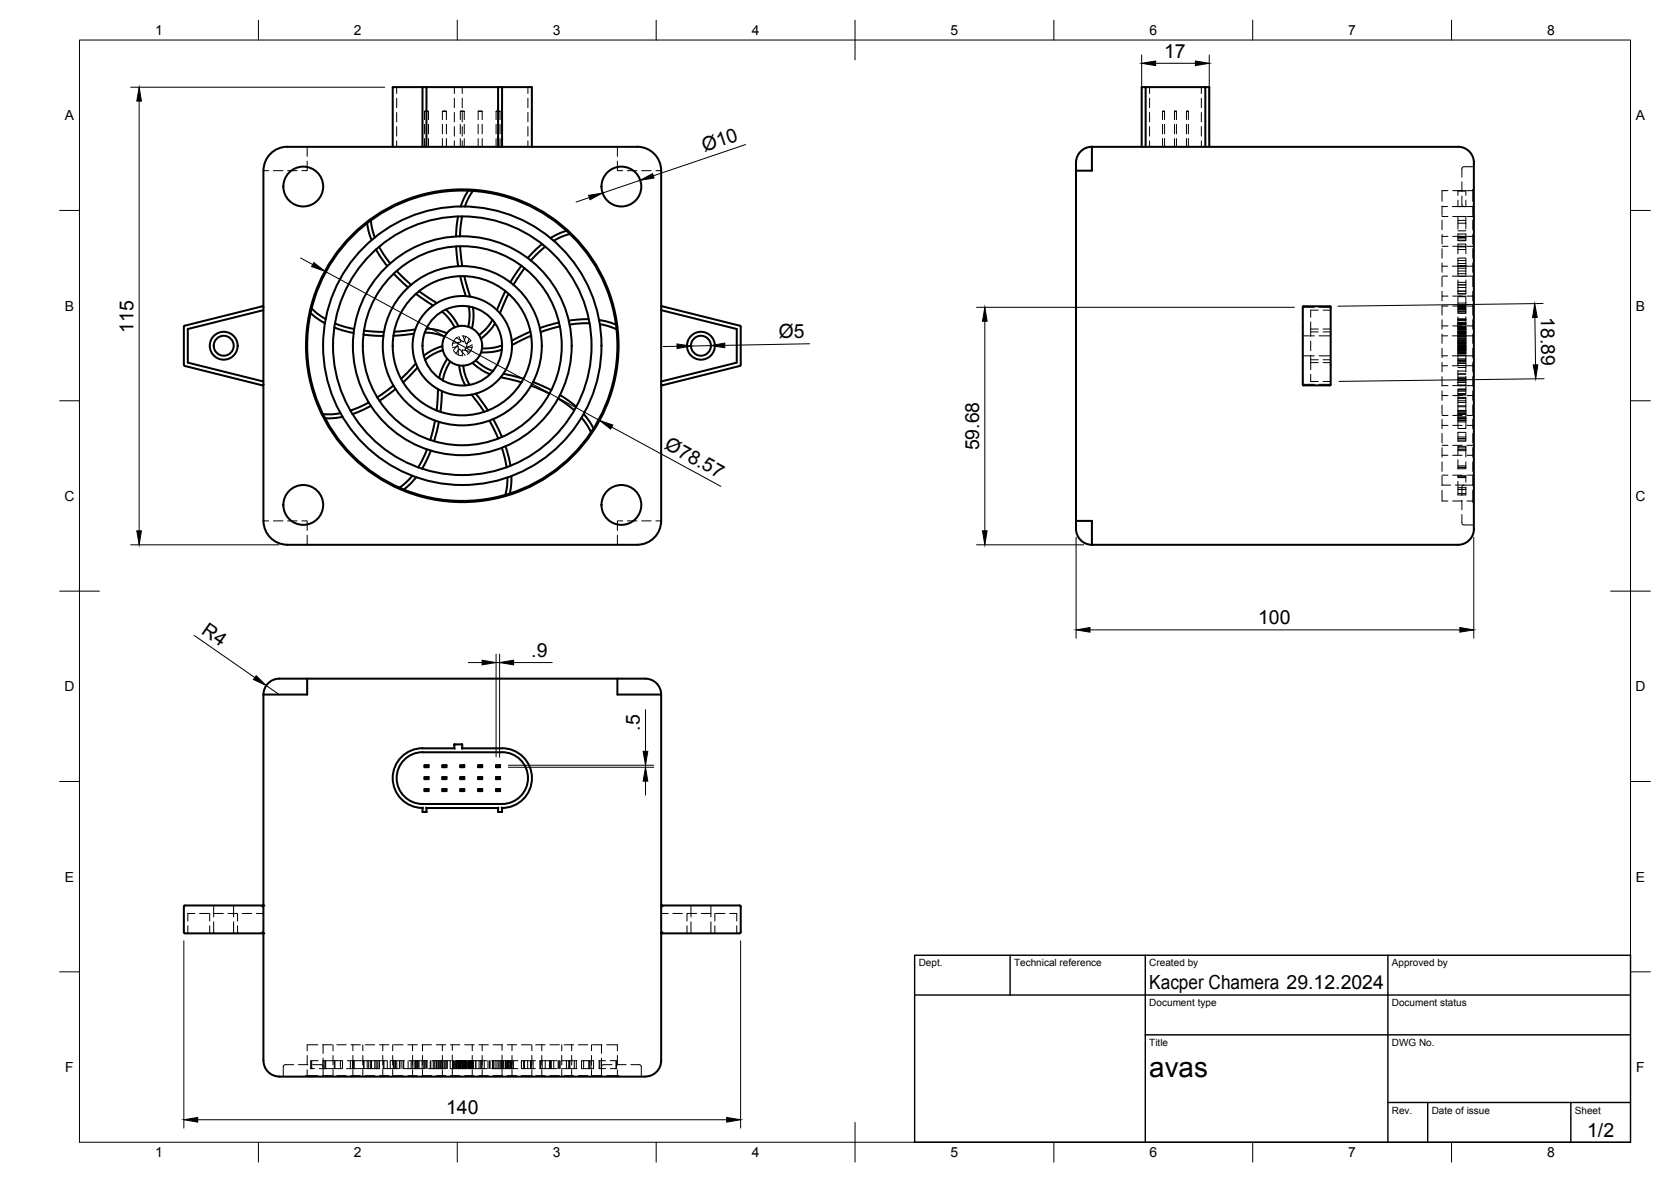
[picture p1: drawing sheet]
<svg xmlns="http://www.w3.org/2000/svg" width="420mm" height="297mm" viewBox="0 0 420 297" stroke-linecap="round" stroke-linejoin="round" font-family="sans-serif">
<!-- layer: Hidden -->
<g fill="none" stroke="#000" stroke-width=".25">
<path d="M77.2 36.9v2.4M99.6 21.9l.1 1.6M99.7 24.7v2.4M99.7 28.3v2.3M99.7 31.8v2.4M99.7 35.4v1.5M106.7 28h1zM106.7 28v2.1M106.7 31.2v2.4M106.7 34.8v2.1M107.7 28v2.1M107.7 31.2v2.4"/>
<path d="M107.7 34.8v2.1M111.2 28h1zM111.2 28v2.1M111.2 31.2v2.4M111.2 34.8v2.1M112.2 28v2.1M112.2 31.2v2.4M112.2 34.8v2.1M114.2 24.7v2.4M114.2 28.3v2.3M114.2 31.8v2.4M114.2 35.4v1.5"/>
<path d="M114.3 21.9l-.1 1.6M115.7 28h1zM115.7 28v2.1M115.7 31.2v2.4M115.7 34.8v2.1M116.1 21.9l.1 1.6M116.2 24.7v2.4M116.2 28.3v2.3M116.2 31.8v2.4M116.2 35.4v1.5M116.7 28v2.1M116.7 31.2v2.4"/>
<path d="M116.7 34.8v2.1M120.2 28h1zM120.2 28v2.1M120.2 31.2v2.4M120.2 34.8v2.1M121.2 28v2.1M121.2 31.2v2.4M121.2 34.8v2.1M124.7 28h1zM124.7 28v2.1M124.7 31.2v2.4M124.7 34.8v2.1"/>
<path d="M125.7 28v2.1M125.7 31.2v2.4M125.7 34.8v2.1M132.7 24.7v2.4M132.7 28.3v2.3M132.7 31.8v2.4M132.7 35.4v1.5M132.8 21.9l-.1 1.6M155.2 36.9v2.4M289 21.9l.1 1.6M289.1 24.7v2.4M289.1 28.3v2.3"/>
<path d="M289.1 31.8v2.4M289.1 35.4v1.5M292.3 28h.5zM292.3 28v2.1M292.3 31.2v2.4M292.3 34.8v2.1M292.8 28v2.1M292.8 31.2v2.4M292.8 34.8v2.1M295.3 28h.5zM295.3 28v2.1M295.3 31.2v2.4"/>
<path d="M295.3 34.8v2.1M295.8 28v2.1M295.8 31.2v2.4M295.8 34.8v2.1M298.3 28h.5zM298.3 28v2.1M298.3 31.2v2.4M298.3 34.8v2.1M298.8 28v2.1M298.8 31.2v2.4M298.8 34.8v2.1M302.1 24.7v2.4"/>
<path d="M302.1 28.3v2.3M302.1 31.8v2.4M302.1 35.4v1.5M302.2 21.9l-.1 1.6M303 21.9l.1 .1M66.2 42.9h1.4M68.7 42.9h2.4M72.3 42.9h2.4M77.2 40.5v2.4h-1.3M155.2 40.5v2.4h1.4M157.8 42.9h2.3M161.3 42.9h2.4"/>
<path d="M164.9 42.9h1.3M362.6 58.9v2.4M362.6 55.4v2.3M362.6 51.8v2.4M362.6 59.4h1.5M362.6 54.4h1.5M362.6 51.9h1.4M364.1 47.9h-1.5v2.7M365.3 47.9h3.3v1.2M365.3 59.4h3.3M365.3 54.4h2.3M366.6 55.4h2v.7h-2z"/>
<path d="M366.6 55.4v-1h2v1M366.6 51.9h2zM366.6 58.7v1.7M366.6 56.1v1.4M366.6 50.3v1.6h-1.4M366.6 47.9v1.2M366.6 48h2M366.6 58.8h2M366.6 58h2M366.6 59.4h2M366.6 54.4h2M366.6 59.7h2"/>
<path d="M366.6 59.8h2M367.6 49.3v2.2l.2 .3 2.8 .1M367.6 45.7v2.4M368.6 58.7v1.7M368.6 56.1v1.4M368.6 50.3v1.6M368.9 59.4h1.5l.2 .3M368.9 47.9h1.4M370.3 51.8v2.4M370.3 55.4v2.3M370.3 58.9v2.4M370.3 51.9l.3 .2"/>
<path d="M370.6 41.9l-2.8 .1-.2 .3v2.2M370.6 47.6h-.3v3M370.6 54.2l-.2 .2h-1.5M327.6 77.2h2.9M331.5 77.9h-1.9v1.8M331.7 77.2h2.9M332.7 77.9h1.9M362.6 76.8v2.4M362.6 73.2v2.4M362.6 69.6v2.4M362.6 66.1v2.3M362.6 62.5v2.4"/>
<path d="M362.6 74.4h1.5M362.6 69.4h1.4M362.6 66.9h1.4M362.6 76.9h1.5M362.6 61.9h1.5M365.2 66.9h5.1l.3 .2M365.3 74.4h3.3M365.3 76.9h2.3M365.3 61.9h2.3M366.6 77.5h2v1.2h-2zM366.6 77v.5M366.6 77h2v.5"/>
<path d="M366.6 72.2v1M366.6 74.7v2.1M366.6 73.2h2v.6h-2zM366.6 61.3h2v.6h-2zM366.6 61.9l2 .1M366.6 66.9v1.2M366.6 70.3v1.9M366.6 68.1h2v.7M366.6 68.8h2v.3M366.6 64.9v2M366.6 62.7v1.1M366.6 62h2v.7"/>
<path d="M366.6 62.7h2v1.1M366.6 60.4v.1h2v-.1M366.6 79.6v1.6M366.6 61.9v.8M366.6 68.1v1M366.6 76.8v.2M366.6 77.3h2M366.6 77.8h2M366.6 78.3h2M366.6 76.8h2M366.6 76.2h2M366.6 77.9h2"/>
<path d="M366.6 78.7h2M366.6 74.6h2M366.6 72.2h2M366.6 71.6h2M366.6 71h2M366.6 66.9h2M366.6 67.4h2M366.6 66.8h2M366.6 66.2h2M366.6 64.9h2M366.6 65.5h2M366.6 62h2"/>
<path d="M366.6 60.4h2M368.6 72.2v1h-2M368.6 74.7v2.1M368.6 66.9v1.2M368.6 70.3v1.9M368.6 64.9v2M368.6 79.6v1.6M368.6 76.8v.2M368.9 74.4h1.5l.2 .3M370.3 62.5v2.4M370.3 66.1v2.3M370.3 69.6v2.4"/>
<path d="M370.3 73.2v2.4M370.3 76.8v2.4M370.6 76.7l-.2 .2h-1.5M370.6 69.2l-.2 .2h-5.2M370.6 61.6l-.2 .3h-1.5M113.8 86.3l1.1-.2 .5 .3a1.51 1.51 0 0 1-1.6 .9M114 88l.3-.4a.77 .77 0 0 1 .9-.5 1.56 1.56 0 0 1-.6 1.7M114.1 88.1l1 1 1.1 .3a1.49 1.49 0 0 0-.6-1.7 1.62 1.62 0 0 0-.4 1.5M114.8 84.9l.9 .5 .2 .5a1.49 1.49 0 0 1-1.8-.3M115 84.7l-.9 .9-.4 1.3M116.2 84.4l1.4 .4 .8 .8a1.5 1.5 0 0 0-1.2 1.5l.6 .1 .9-.6M116.4 84.4l.2 .5a.8 .8 0 0 1 0 1.1 1.51 1.51 0 0 1-1.2-1.5"/>
<path d="M117.1 84.5a1.53 1.53 0 0 0 0 1.9l.5-.3 .4-1M117.9 88.8a1.6 1.6 0 0 0-1.7-.9 1.65 1.65 0 0 0 .7 1.4M118.7 87.3a1.48 1.48 0 0 0-1.8 .4 1.63 1.63 0 0 0 1.4 .6M118.7 86.9l-.2 1.1-1 1.1M327.6 84.4h2.9M327.6 89.4h2.9M327.6 96.6h2.9M329.6 83.4h1.9M329.6 82.7h1.9M329.6 80.9v3.6M329.6 85.7v2.4M329.6 89.3v3.6"/>
<path d="M329.6 94.1v1.8h1.9M329.6 91.1h1.9M329.6 90.4h1.9M331.7 84.4h2.9M331.7 89.4h2.9M331.7 96.6h2.9M332.7 83.4h1.9M332.7 82.7h1.9M332.7 91.1h1.9M332.7 95.9h1.9M332.7 90.4h1.9M362.6 98.2v2.4"/>
<path d="M362.6 94.6v2.4M362.6 91.1v2.4M362.6 87.5v2.4M362.6 83.9v2.4M362.6 80.4v2.3M362.6 84.4h1.4M362.6 89.4h1.4M362.6 91.9h1.4M362.6 96.9h1.5M362.6 81.9h1.5M362.6 99.4h1.5M365.2 84.4h5.1"/>
<path d="M365.2 89.4h5.1M365.3 96.9h3.3v1.9M365.3 81.9h2.3M365.3 99.4h2.3M366.6 86.1v-1.2h2v1.2M366.6 86.1v.2h2v-.2M366.6 86.3v.7h2M366.6 96.1h2v.8h-2zM366.6 90.4v.9M366.6 83.7v.9M366.6 93.1v3M366.6 91.3v.6"/>
<path d="M366.6 96.9h2M366.6 97.9v2.8M366.6 99.9h2v.8h-2M366.6 83.7v-2.4h2v2.4M366.6 85.4h2M366.6 81.2v.1M366.6 84.6v.3M366.6 84.5h2M366.6 85.6h2M366.6 86.1h2M366.6 87.1h2M366.6 88h2"/>
<path d="M366.6 88.8h2M366.6 88.1h2M366.6 89.2h2M366.6 88.5h2M366.6 89.3h2M366.6 88.3h2M366.6 87.2h2M366.6 86.6h2M366.6 85.1h2M366.6 86h2M366.6 85.9h2M366.6 86.4h2"/>
<path d="M366.6 87.7h2M366.6 87.9h2M366.6 82.8h2M366.6 81.6h2M366.6 82.3h2M366.6 82h2M366.6 84.6h2M366.6 83.7h2M366.6 90.9h2M366.6 90.2h2M366.6 91.8h2M366.6 90.6h2"/>
<path d="M366.6 91.2h2M366.6 87.6h2M366.6 84.2h2M366.6 82.1h2M366.6 82.5h2M366.6 81.2h2M366.6 80.4h2M366.6 86.8h2M366.6 94.1h2M366.6 93.2h2M366.6 96.7h2M366.6 95h2"/>
<path d="M366.6 95.6h2M366.6 82.6h2M366.6 83.6h2M366.6 83.8h2M366.6 92.4h2M366.6 91.3h2M366.6 98.3h2M366.6 97.8h2M366.6 98.9h2M366.6 99.2h2M366.6 93.9h2M366.6 94.8h2"/>
<path d="M366.6 86.7h2M366.6 84.4h2M366.6 83.4h2M366.6 95.2h2M366.6 96h2M366.6 81.1h2M366.6 98.1h2M366.6 83.1h2M366.6 84.1h2M366.6 82.7h2M366.6 99.3h2M366.6 80.6h2"/>
<path d="M366.6 80.2h2M366.6 81.5h2M368.6 86.3v.7M368.6 90.4v.9M368.6 87.3h-2v3.1M368.6 87v2M368.6 89.4v1h-2M368.6 83.7v.9M368.6 91.3v2.1M368.6 94.6v1.5h-2M368.6 81.2v.1M368.6 84.6v.3"/>
<path d="M368.9 81.9h1.5l.2 .3M368.9 96.9h1.5l.2 .3M370.3 80.4v2.3M370.3 83.9v2.4M370.3 87.5v2.4M370.3 91.1v2.4M370.3 94.6v2.4M370.3 98.2v2.4M370.6 91.7l-.3 .2h-5.1M370.6 99.2l-.2 .2h-1.5M362.6 119.6v2.4M362.6 116.1v2.4"/>
<path d="M362.6 112.5v2.4M362.6 108.9v2.4M362.6 105.4v2.3M362.6 101.8v2.4M362.6 104.4h1.5M362.6 106.9h1.5M362.6 111.9h1.5M362.6 114.4h1.5M362.6 119.4h1.5M365.3 104.4h2.3M365.3 106.9h2.3M365.3 111.9h2.3"/>
<path d="M365.3 114.4h2.3M365.3 119.4h2.3M366.6 104.1h2v1h-2zM366.6 105.7v1.8M366.6 112.2h2v.4h-2zM366.6 115.5v2.3h2v-1.7M366.6 112.9v1.4M366.6 101.3v2.6M366.6 103.9v.2h2v-.2M366.6 105.1h.1M366.6 119.8v-.2h2v1.6M366.6 103.2h2v.7"/>
<path d="M366.6 100.7v.4h2M366.6 105.1v.2M366.6 112.6v.3M366.6 107.7h2M366.6 103.5h2M366.6 103.1h2M366.6 106h2M366.6 105.7h2M366.6 110.2h2M366.6 109.8h2M366.6 110.6h2M366.6 102h2"/>
<path d="M366.6 113.2h2M366.6 112.9h2M366.6 100.2h2M366.6 102.2h2M366.6 117.4h2M366.6 117.1h2M366.6 117.5h2M366.6 104.8h2M366.6 103.9h2M366.6 119.9h2M366.6 119.7h2M366.6 105h2"/>
<path d="M366.6 105.1h2M366.6 104.1h2M368.6 105.3h-2v.4M368.6 108.7h-2v2.2h2v-2.1M368.6 105.7v1.9M368.6 112.9v2M368.6 101.1v2M368.6 105.1h.1M368.6 100.7v.4M368.6 105.1v.6M368.6 112.6v.3M368.9 104.4h1.5l.2 .3"/>
<path d="M368.9 111.9h1.5l.2 .2M368.9 119.4h1.5l.2 .3M370.3 101.8v2.4M370.3 105.4v2.3M370.3 108.9v2.4M370.3 112.5v2.4M370.3 116.1v2.4M370.3 119.6v2.4M370.6 106.7l-.2 .2h-1.5M370.6 114.2l-.2 .2h-1.5M66.2 130.9h1.4M68.7 130.9h2.4"/>
<path d="M72.3 130.9h2.4M75.9 130.9h1.3v2.4M77.2 134.5v2.4M155.2 134.5v2.4M156.6 130.9h-1.4v2.4M157.8 130.9h2.3M161.3 130.9h2.4M164.9 130.9h1.3M362.6 123.2v2.7h1.5M362.6 121.9h2.1M365.3 125.9h2.3M365.9 121.9h4.7"/>
<path d="M366.6 122.6h2v.4h-2zM366.6 121v1.6M366.6 123v1.4h2v-1.4M366.6 124h2M366.6 120h2M367.6 129.3v2.2l.2 .4h2.8M367.6 125.7v2.4M368.1 121.9l-.5 .4v2.2M368.6 122.4v.2M368.9 125.9h1.4M370.3 123.2v3h.3M370.6 121.7l-.3 .2"/>
<path d="M47.2 232.6v2M49 229.6h-1.8v1.9M50.2 229.6h2.4M52.7 229.6v1.9M52.7 232.6v2M53.7 227.5v2.9M53.7 231.7v2.9M53.8 229.6h2.3M57.3 229.6h2.4v1.9M58.7 227.5v2.9M58.7 231.7v2.9M59.7 232.6v2"/>
<path d="M60.9 229.6h2.4M64.5 229.6h1.7M166.2 229.6h1.8M169.2 229.6h2.4M172.7 232.6v2M173.7 227.5v2.9M173.7 231.7v2.9M175.2 229.6h-2.4l-.1 1.9M176.3 229.6h2.4M178.8 227.5v2.9M178.8 231.7v2.9M179.7 229.6v1.9"/>
<path d="M179.7 232.6v2M179.9 229.6h2.4M183.5 229.6h1.8v1.9M185.3 232.6v2M73.9 267.6h-2.2l-.4 .2-.1 2.8M75 267.6h2.4M77.2 265.2v2.4M77.2 268.8v1.5M78.1 266.6h.3v1.9h-.3zM78.4 268.5h.7M78.4 266.6h1.6M78.6 267.6h2.1h.3l.2 .5"/>
<path d="M79.9 262.6h-2.7v1.5M79.9 270.3h-3v.3M80.3 268.5h1.6M81.1 262.6h2.4M81.1 270.3h2.4M81.2 266.6h.7M81.2 270.3l.3 .3M81.2 262.6v2.1M81.2 265.9v4.7M81.7 266.6v1.9M81.9 268.5h2.2M81.9 266.6h2.2"/>
<path d="M81.9 266.6v1.9M83.7 268.8v1.5l-.2 .3M83.7 262.6v1.5M83.7 265.2v2.4M84.1 266.6h2v1.9M84.1 266.6v1.9h1.8M84.2 266.6v1.9M84.7 262.6h2.4M84.7 270.3h2.4M85.6 266.6v1.9M87.1 268.5h1.9M87.3 266.6h1.7"/>
<path d="M88.1 266.6v1.9M88.2 262.6h2.4M88.2 270.3h2.4M88.6 266.6v1.9M88.7 268.8v1.5l.3 .3M88.7 262.6v1.5M88.7 265.2v2.4M88.9 266.6v1.9M89 266.6h2.4M89 268.5h2.4M89 266.6v1.9M91.2 268.8v1.6l-.2 .2"/>
<path d="M91.2 262.6v1.5M91.2 265.2v2.4M91.4 266.6h.9M91.4 266.6v1.9h.9M91.5 266.6v1.9M91.8 262.6h2.4M91.8 270.3h2.4M92.3 266.6h1v1.9h-1zM92.7 266.6v1.9M93.2 266.6v1.9M93.3 268.5h.9M93.3 266.6h.9"/>
<path d="M93.4 266.6v1.9M94.2 268.5h.4M94.2 266.6h.4M94.2 266.6v1.9M94.6 266.6h2.6M94.6 266.6v1.9h.7v-1.9M94.8 266.6v1.9M95.4 262.6h2.4M95.4 270.3h2.4M95.4 266.6v1.9M96.2 268.5h1.9M96.2 268.8v1.6l.3 .2"/>
<path d="M96.2 262.6v1.5M96.2 265.2v2.4M96.4 266.6v1.9M96.5 266.6v1.9M97.4 266.6v1.9M98.7 268.8v1.5l-.2 .3M98.7 262.6v1.5M98.7 265.2v2.4M98.9 266.6l.1 1.9M98.9 266.6v1.9h-.8M98.9 266.6h-.8v1.9M98.9 266.6h.1"/>
<path d="M99 262.6h2.3M99 270.3h2.3M99 266.6h2.7M99 266.6v1.9h1.3M99.1 266.6v1.9M99.4 266.6v1.9M99.8 266.6v1.9M100.4 266.6v1.9M100.8 266.6v1.9M101.3 266.6v1.9M101.5 268.5h1.9M101.5 266.6v1.9"/>
<path d="M102.6 262.6h2.3M102.6 270.3h2.3M102.6 266.6v1.9M102.9 266.6h.5M103.4 266.6h1M103.4 268.5h1M103.4 266.6v1.9M103.7 266.6v1.9M103.7 268.8v1.5l.3 .3M103.7 262.6v1.5M103.7 265.2v2.4M104.1 266.6v1.9"/>
<path d="M104.4 268.5h.1M104.4 266.6v1.9M104.4 266.6h.1M104.6 266.6v1.9M104.6 266.6h2.9M104.6 266.6v1.9h2v-1.9M105 266.6v1.9M105.2 266.6v1.9M105.4 266.6v1.9M106.1 262.6h2.4M106.1 270.3h2.4M106.1 266.6v1.9"/>
<path d="M106.2 268.8v1.5l-.2 .3M106.2 262.6v1.5M106.2 265.2v2.4M106.8 266.6v1.9M106.9 266.6v1.9M107.2 266.6v1.9M107.4 266.6v1.9M107.7 268.5h2.1M108.2 266.6v1.9M108.3 266.6v1.9M108.6 266.6h1.2M108.9 266.6v1.9"/>
<path d="M109.2 266.6v1.9M109.4 266.6v1.9M109.7 262.6h2.4M109.7 270.3h2.4M109.8 266.6v1.9M109.8 266.6h1.3M110.2 266.6v1.9M110.3 266.6v1.9M110.4 266.6v1.9M110.7 266.6v1.9M111.1 266.6v1.9h-1.3M111.1 266.6h2.4"/>
<path d="M111.1 266.6v1.9h1v-1.9M111.2 268.8v1.5l.3 .3M111.2 262.6v1.5M111.2 265.2v3.3M111.3 266.6v1.9M111.4 266.6v1.9M111.8 266.6v1.9M112.4 266.6v1.9M112.5 266.6v1.9M113.2 266.6v1.9h1.5M113.3 262.6h2.3M113.3 270.3h2.3"/>
<path d="M113.7 262.6v1.4M113.7 265.2v1.4M113.7 268.5v1.8M113.8 266.6v1.9M114 266.6v1.9M114.1 266.6v1.9M114.3 266.6v1.9M114.7 268.5h1.1M114.7 266.6v1.9M114.8 266.6v1.9M114.9 266.6v1.9M115.2 266.6v1.9"/>
<path d="M115.3 266.6v1.9M115.4 266.6v1.9M115.6 266.6v1.9M115.7 266.6v1.9M115.8 266.6h-1.1l-.1 1.9M115.8 268.5h1.6M115.8 266.6h1.6M115.8 266.6v1.9M115.9 266.6v1.9M116.2 266.6v1.9M116.4 266.6v1.9M116.5 266.6v1.9"/>
<path d="M116.6 266.6v1.9M116.7 266.6v1.9M116.8 266.6v1.9M116.8 262.6h2.4M116.8 270.3h2.4M116.9 266.6v1.9M117 266.6v1.9M117.1 266.6v1.9M117.2 266.6v1.9M117.6 266.6v1.9M117.7 266.6h1.2v1.9h-1.2zM117.7 266.6v1.9"/>
<path d="M117.8 266.6v1.9M117.9 266.6v1.9M118 266.6v1.9M118.1 266.6v1.9M118.2 266.6v1.9M118.3 266.6v1.9M118.4 266.6v1.9M118.6 266.6v1.9M118.7 266.6v1.9M118.7 262.6v1.5M118.7 265.2v3.3M118.7 268.8v1.5"/>
<path d="M118.8 266.6v1.9M118.9 266.6h.2M118.9 268.5h.1M118.9 266.6v1.9h.2M119.1 266.6h.5v1.9M119.1 268.5h.5M119.1 266.6v1.9M119.6 266.6h.9M119.6 268.5h.9M119.7 266.6v1.9M120.4 262.6h2.4M120.4 270.3h2.4"/>
<path d="M120.5 266.6h1.9M120.5 268.5h1.9M120.5 266.6v1.9M120.9 266.6v1.9M121 266.6v1.9M121.2 266.6v1.9M121.2 268.8v1.5l-.2 .3M121.2 262.6v1.5M121.2 265.2v2.4M121.8 266.6v1.9M122.7 266.6v1.9M123.1 266.6v1.9"/>
<path d="M123.2 266.6v1.9M123.6 266.6h.2M123.8 266.6h.7M123.8 266.6v1.9h-.2M124 262.6h2.4M124 270.3h2.4M124 266.6v1.9M124.5 266.6v1.9h-.7M124.5 266.6h.4M124.5 268.5h.4M124.9 266.6h2.1M124.9 268.5h2.1"/>
<path d="M124.9 266.6v1.9M125.3 266.6v1.9M125.7 266.6v1.9M125.9 266.6v1.9M126.2 266.6v1.9M126.2 265.2v5.1l.3 .3M126.2 262.6v1.4M126.6 266.6v1.9M127 266.6v1.9M127.1 266.6h.8v1.9h-.8zM127.4 266.6v1.9M127.6 262.6h2.3"/>
<path d="M127.6 270.3h2.3M127.6 266.6v1.9M127.9 266.6h.4M127.9 268.5h.4M128.2 266.6v1.9M128.3 266.6h1.9M128.3 268.5h1.9M128.3 266.6v1.9M128.6 266.6v1.9M128.7 266.6v1.9M128.7 268.8v1.5l-.2 .3M128.7 262.6v1.5"/>
<path d="M128.7 265.2v3.3M129.1 266.6v1.9M131.1 266.6h.8v1.9h-.8zM131.1 262.6h2.4M131.1 270.3h2.4M131.7 266.6v1.9M131.9 266.6h.8M131.9 268.5h.8M132.7 266.6h1.9M132.7 268.5h1.9M132.7 266.6v1.9M133.4 266.6v1.9"/>
<path d="M133.5 266.6v1.9M133.6 266.6v1.9M133.7 268.8v1.5l.3 .3M133.7 262.6v1.5M133.7 265.2v2.4M134 266.6v1.9M134.7 262.6h2.4M134.7 270.3h2.4M135.7 266.6v1.9M135.8 266.6h.5M135.9 266.6v1.9M136.2 268.8v1.6l-.2 .2"/>
<path d="M136.2 262.6v1.5M136.2 265.2v2.4M136.3 266.6v1.9h-.5M136.3 266.6h.8M137.1 266.6h1.3M137.1 268.5h1.3M137.1 266.6v1.9h-.8M138.2 266.6v1.9M138.3 262.6h2.4M138.3 270.3h2.4M138.4 268.5h1.6M138.4 266.6h1.6"/>
<path d="M138.4 266.6v1.9M138.6 266.6v1.9M139.2 266.6v1.9M140.3 266.6v1.9M140.5 266.6v1.9M140.8 266.6v1.9M141.2 268.5h1.2M141.2 266.6h1.2M141.2 268.8v1.6l.3 .2M141.2 262.6v1.5M141.2 265.2v2.4M141.8 262.6h2.4"/>
<path d="M141.8 270.3h2.4M142.4 266.6h.9v1.9h-.9zM143 266.6v1.9M143.2 266.6v1.9M143.3 266.6h1.8M143.3 268.5h1.8M143.7 268.8v1.5l-.2 .3M143.7 262.6v1.5M143.7 265.2v2.4M144.4 266.6v1.9M144.9 266.6v1.9M145.4 262.6h2.4"/>
<path d="M145.4 270.3h2.4M146.2 266.6v1.9M146.3 266.6h1.7M146.7 266.6v1.9M148 266.6v1.9h-1.7M148 266.6h.3M148.3 266.6v1.9h-.3M148.3 266.6h.9v1.9h-.9M148.6 266.6v1.9M148.7 268.8v1.5l.3 .3M148.7 262.6v1.5M148.7 265.2v2.4"/>
<path d="M149 262.6h2.4M149 270.3h2.4M150.8 266.6v1.9M151.2 270.3l-.2 .3M151.2 262.6v2.1M151.2 265.9v4.7M152.3 266.6h-1.7v1.9h1.7M152.5 262.6h2.7v1.5M152.5 270.3h3v.3M153.4 268.5h1.5M153.4 266.6h1.5M153.9 267.6h-2.2h-.2l-.3 .5"/>
<path d="M154.9 266.6h.1v1.9h-.1zM155 267.6h2.4M155.2 265.2v2.4M155.2 268.8v1.5M158.6 267.6h2.1l.5 .2v2.8"/>
</g>
<!-- layer: Visible -->
<g fill="none" stroke="#000" stroke-width=".51">
<path d="M68 38.6a5.9 5.9 0 0 1 4.2-1.7h88a6 6 0 0 1 6 6v88a6 6 0 0 1-6 6h-87.9a6 6 0 0 1-6.1-6l.1-88a6 6 0 0 1 1.7-4.3zM106.3 21.9h-7.5l-.1 15M106.3 21.9h19.8M106.4 21.9l-.2 15M107.2 21.9v15M125.3 21.9l-.1 15M126.1 21.9l7.7 .1M126.1 21.9l.1 15M133.7 22v14.9M274.6 36.9v6h-4v88M274.6 36.9h92a4 4 0 0 1 4 4M274.6 36.9a4 4 0 0 0-4 4"/>
<path d="M287.2 21.9h15.8M287.2 21.9l-.1 15M288.1 22v14.9M288.2 21.9l-.1 .1M303 21.9l1.1 .1v14.9M303 21.9l.1 15M92.3 56.1l.4 2.1 .7 2.2M93.3 55.4l.2 1.8 .7 2.5M115.2 54.4l-.5 5M116.2 54.4l-.5 5M117.7 47.9l-.9 1.7-1 2.3M118.9 48l-1.1 1.8-.9 2.1"/>
<path d="M142.4 58l-1.7 .6-2.3 1.2M143.3 58.8l-2.6 .9-1.5 .8M270.6 40.9v2M370.6 40.9v92M66.2 77.9l-19 4.8v8.4l19 4.8M66.2 77.2l-.3-.2-19.5 4.9M78.1 78.7l2.1 1.7 1.5 .8M78.4 77.5l1.4 1.3 2.1 1.4M94.6 62.7l2.8 4.2M95.3 62l2.8 4.2M99 68.8l3.6 3.4M99.8 68.1l3.6 3.5"/>
<path d="M104.6 73.8l4.3 3M105.4 73.2l4.4 3M111.1 78.3a12.3 12.3 0 0 1 3.2 4M112.1 77.8a13.7 13.7 0 0 1 3.2 4.2M114.7 61.9l.5 5M115.7 61.9l.5 5M115.7 69.4l1.4 5M116.7 69.4l1.5 5.2M117.9 77a12.1 12.1 0 0 1-.2 5.1M118.9 77.3a13.6 13.6 0 0 1-.2 5.2M127.1 73.2l-2.2 4.7M127.9 73.8l-2.2 4.9"/>
<path d="M131.1 66.8l-2.8 4.2M131.9 67.4l-2.8 4.2M136.3 61.3l-3.6 3.6M137.1 62l-3.6 3.5M166.2 77.9l19.1 4.8v8.4l-19.1 4.8M166.3 77.2l.3-.2 19.6 4.9v9.8l-.1 .2M327.8 77h6.6M327.8 77l-.2 .1v19.6M334.3 77l.3 .2v19.5M46.2 82.1v9.6M46.2 91.7l.2 .2M46.4 92l19.5 4.8 .3-.2"/>
<path d="M46.4 81.8l-.2 .3M84.1 82.3l4.8 1.4M84.2 81.3l2.3 .8 2.5 .6M91.4 84.1l5 .3M91.5 83.1l5 .3M98.9 96.9l-4.1 3M99.4 97.8l-4 2.9M104.1 83.8l-5.2 .6M104.4 82.8l-5.3 .6M104.5 91.3l-3.7 3.9M105 92.4l-3.7 3.7M106.8 83.6a12.8 12.8 0 0 1 5 1"/>
<path d="M107.2 82.6a13.2 13.2 0 0 1 5.2 1.1M110.2 97.8l-.4 5.4M111.1 98.3l-.4 5.2M111.2 87a13.8 13.8 0 0 0-4.6 2.4M111.4 88a12.5 12.5 0 0 0-4.5 2.4M112.5 90.2a13 13 0 0 0-2.1 4.8M113.2 90.9a12.3 12.3 0 0 0-1.9 4.7M115.4 91.8a13.6 13.6 0 0 0 1.6 5.1M116.5 91.9a12 12 0 0 0 1.6 4.8M118.6 99.2l3.2 4.3M118.8 91.2a13.8 13.8 0 0 0 4.4 2.9M119.6 90.6a12.1 12.1 0 0 0 4.4 2.6"/>
<path d="M119.7 98.9l3 4.3M123.8 80.4a11.9 11.9 0 0 1-3.3 3.8M124.5 81.2a13.4 13.4 0 0 1-3.6 3.9M125.9 94.8l5.2 1.3M126.2 87.9a13.6 13.6 0 0 1-5.2 .6M126.2 86.8a12.3 12.3 0 0 1-5 .8M126.6 93.9l5.1 1.3M133.4 83.4l-4.7 2.2M133.6 84.4l-4.9 2.3M133.6 96.9l4.6 2M134 96l4.6 2.1M140.5 81.1l-4.8 1.4"/>
<path d="M140.8 82l-4.9 1.4M140.8 99.3l4.1 2.9M148 80.2l-5 .4M148.3 81.2l-5.1 .4M150.6 80.4l2.2 .5 2.1 .7M150.8 81.5l2.2 .5 2 .8M186.1 92l-19.5 4.8-.3-.2M327.6 96.6l.2 .2M327.8 96.8h6.6M334.6 96.6l-.3 .2M85.6 103.9l-2.2 .2h-2.2M86.1 104.8l-2.7 .3h-1.7"/>
<path d="M92.7 101.1l-4.6 2.1M93.2 102l-4.6 2.1M103.7 119.6l-1.6 1.6-1.7 1.4M104.6 119.9l-1.6 1.9-1.5 1.2M107.4 112.9l-2.2 4.6M108.3 113.2l-2.2 4.6M109.4 105.7l-1.2 4.9M110.3 106l-1.1 4.9M123.1 105.7l2.2 4.5M124 105.3l2.2 4.5M126.2 112.6l.7 2.4 .5 2.4M127.1 112.2l1.2 4.9"/>
<path d="M128.6 119.7l-.1 2.5-.3 1.8M140.3 100.2l2.2 1.4 1.9 1.5M146.2 105l1.4 1.8 1 1.9M146.7 104.1l1.6 2 .9 1.6M127.6 120l-.2 2.6-.4 1.8M270.6 130.9h4v6a3.9 3.9 0 0 1-4-4zM370.6 132.9a4 4 0 0 1-4 4h-92M77.2 170.5v4h-11M155.2 170.5v4h11v92.1a4.4 4.4 0 0 1-5.2 4h-89.9a4.3 4.3 0 0 1-4.8-4.1l-.1-92M166.2 174.5a4 4 0 0 0-4-4h-92a4 4 0 0 0-3.9 4M102 190.6a6.5 6.5 0 0 1 4.2-1.6h20a6.5 6.5 0 0 1 6.6 6.5 6.5 6.5 0 0 1-6.6 6.5h-20a6.5 6.5 0 0 1-6.1-4.2 6.5 6.5 0 0 1 1.9-7.2zM106.2 188.1l8.1 .1"/>
<path d="M106.2 188a7.5 7.5 0 0 0-7.5 7.5 7.5 7.5 0 0 0 7.5 7.5M106.7 192.3h1M106.7 195.3h1M106.7 198.3h1M106.8 195.7l-.1-.4v.5M106.8 198.7l-.1-.4v.5M106.8 192.7l-.1-.4v.5M106.8 192.4h.8M106.8 195.4h.8M106.8 198.4h.8M107.6 195.4l.1-.1v.5zM107.6 195.7l-.9 .1h1"/>
<path d="M107.6 198.4l.1-.1v.5zM107.6 198.7l-.9 .1h1M107.6 192.4l.1-.1v.5zM107.6 192.7l-.9 .1h1M111.2 192.3h1M111.2 195.3h1M111.2 198.3h1M111.3 192.7l-.1-.4v.5M111.3 198.7l-.1-.4v.5M111.3 195.7l-.1-.4v.5M111.3 192.4h.8M111.3 195.4h.8"/>
<path d="M111.3 198.4h.8M112.1 192.4l.1-.1v.5zM112.1 192.7l-.9 .1h1M112.1 198.4l.1-.1v.5zM112.1 198.7l-.9 .1h1M112.1 195.4l.1-.1v.5zM112.1 195.7l-.9 .1h1M114.2 187.1h1.9M114.3 187.1h-.1v1M115.7 192.3h1M115.7 195.3h1M115.7 198.3h1"/>
<path d="M115.8 192.7l-.1-.4v.5M115.8 198.7l-.1-.4v.5M115.8 195.7l-.1-.4v.5M115.8 192.4h.8M115.8 195.4h.8M115.8 198.4h.8M116.2 187.1l-.1 1.1M116.2 188.1h10M116.6 192.4l.1-.1v.5zM116.6 192.7l-.9 .1h1M116.6 198.4l.1-.1v.5zM116.6 198.7l-.9 .1h1"/>
<path d="M116.6 195.4l.1-.1v.5zM116.6 195.7l-.9 .1h1M120.2 192.3h1M120.2 195.3h1M120.2 198.3h1M120.3 198.7l-.1-.4v.5M120.3 192.7l-.1-.4v.5M120.3 195.7l-.1-.4v.5M120.3 192.4h.8M120.3 195.4h.8M120.3 198.4h.8M121.1 198.4l.1-.1v.5z"/>
<path d="M121.1 198.7l-.9 .1h1M121.1 192.4l.1-.1v.5zM121.1 192.7l-.9 .1h1M121.1 195.7l-.9 .1h1M121.2 195.3v.5zM124.7 192.3h1M124.7 195.3h1M124.7 198.3h1M124.8 195.7l-.1-.4v.5M124.8 192.7l-.1-.4v.5M124.8 198.7l-.1-.4v.5M124.8 192.4h.8"/>
<path d="M124.8 195.4h.8M124.8 198.4h.8M125.6 195.7l-.9 .1h1M125.6 192.4l.1 .4zM125.6 192.7l-.9 .1h1M125.6 198.7l-.9 .1h1M125.7 195.3v.5zM125.7 198.3v.5zM126.2 188a7.5 7.5 0 0 1 7.6 7.5 7.5 7.5 0 0 1-7.6 7.5M106.3 203.9l-.1 .2h1M106.3 203l-.1 1.1M107.1 203l18.1 .1"/>
<path d="M107.2 203.1v1l-.1-.2M125.3 203.9l-.1 .2h1l-.1-.2M125.3 203l-.1 1.1M126.1 203l.1 .1M126.2 203.1v1M46.2 227.8v6.5M46.2 234.3l.3 .2M46.5 227.5h19.7l-.3 .3M46.5 227.5l-.3 .3M65.9 234.3l.3 .2-19.7 .1M166.6 227.8l-.4-.3h19.8l.2 .3v6.5l-.2 .2-19.8 .1 .4-.3"/>
<circle cx="76.3" cy="46.9" r="5"/>
<circle cx="156.2" cy="46.9" r="5"/>
<circle cx="56.2" cy="86.9" r="3.5"/>
<circle cx="56.3" cy="86.9" r="2.51"/>
<circle cx="116.2" cy="86.9" r="20"/>
<circle cx="116.2" cy="86.9" r="35"/>
<circle cx="116.2" cy="86.9" r="27.5"/>
<circle cx="116.2" cy="86.9" r="12.5"/>
<circle cx="116.2" cy="86.9" r="5"/>
<circle cx="116.2" cy="86.9" r="10"/>
<circle cx="116.2" cy="86.9" r="17.5"/>
<circle cx="116.2" cy="86.9" r="25"/>
<circle cx="116.2" cy="86.9" r="32.5"/>
<circle cx="116.2" cy="86.9" r="39"/>
<circle cx="116.2" cy="86.9" r="39.3"/>
<circle cx="176.2" cy="86.9" r="3.5"/>
<circle cx="176.2" cy="86.9" r="2.51"/>
<circle cx="76.3" cy="126.9" r="5"/>
<circle cx="156.2" cy="126.9" r="5"/>
</g>
<g fill="#000">
<circle cx="66.2" cy="227.5" r=".25"/>
<circle cx="66.2" cy="234.6" r=".25"/>
<circle cx="166.2" cy="227.5" r=".25"/>
<circle cx="166.2" cy="234.6" r=".25"/>
</g>
<!-- layer: BORDER -->
<g fill="none" stroke="#000" stroke-width=".25">
<path d="M20 10.1h390v276.9h-390zM65 5.1v5M115 5.1v5M165 5.1v5M215 5.1v10M265 5.1v5M315 5.1v5M365 5.1v5M15 52.9h5M410 52.9h5M15 100.7h5M410 100.7h5"/>
<path d="M15 148.6h10M405 148.6h10M15 196.4h5M410 196.4h5M15 244.2h5M410 244.2h5M65 287v5M115 287v5M165 287v5M215 282.1v9.9M265 287v5M315 287v5"/>
<path d="M365 287v5"/>
</g>
<!-- layer: TITLEBLOCK -->
<path d="M230 240.1h180v46.9h-180zM230 250h180M254 240.1v9.9M288 240.1v46.9M349 240.1v46.9M288 260.1h122M349 277.1h61M359 277.1v9.9M395 277.1v9.9" fill="none" stroke="#000" stroke-width=".36"/>
<!-- layer: FD_Dimensions -->
<g fill="none" stroke="#000" stroke-width=".25">
<path d="M287.1 13.8v21M290.6 15.9h10M304.1 13.8v21M32.9 21.9h63.8M35 25.4v108M187.5 36.3l-23.2 7.9M148.2 49.6l-3.3 1.2M161 45.3l-9.5 3.2M75.6 64.8l3 1.7M81.7 68.2l69 37.4M245.5 77.2h80M385.9 79.8l.2 11.9"/>
<path d="M388 76.3l-51.6 .6M170.2 87l-3.5 .1M178.7 86.9l-5 .1M203.6 86.4l-21.4 .4M247.6 80.7v52.7M388.2 95.2l-51.5 .6M153.8 107.3l27.5 14.9M32.9 136.9h37.2M245.5 136.9h27M270.6 135v25.4M370.6 135v25.4M48.8 159.7l15.3 10.6"/>
<path d="M274.1 158.3h93M67 172.3l3.2 2.3M117.7 166.5h3.5M124.7 164.4v25.8M124.7 166.5h.9M125.6 164.4v25.9M129.1 166.5h9.8M162.3 178.4v10.4M127.8 192.3h36.6M127.8 192.8h36.6M162.3 192.3v.5M162.3 196.3v3.5"/>
<path d="M46.2 236.4v47.1M186.2 236.4v47.1M49.7 281.4h133"/>
</g>
<g fill="#000" stroke="#000" stroke-width=".25">
<path d="M287.1 15.9l3.5-.6v1.2zM300.6 15.3l3.5 .6-3.5 .6zM35 21.9l.6 3.5h-1.2zM148 49.1l3.5-.6-3.1 1.7zM161 45.3l3.1-1.7 .4 1.1zM78.9 66l2.8 2.2-3.3-1.2zM385.9 76.3l.6 3.5h-1.1zM170.2 86.4l3.5 .6-3.5 .6zM178.7 86.9l3.5-.7v1.2zM247.6 77.2l.6 3.5h-1.2zM385.5 91.7h1.2l-.6 3.5zM150.7 105.6l3.4 1.2-.6 1z"/>
<path d="M34.4 133.4h1.2l-.6 3.5zM247 133.4h1.2l-.6 3.5zM270.6 158.3l3.5-.6v1.2zM367.1 157.7l3.5 .6-3.5 .6zM64.4 169.8l2.6 2.5-3.3-1.5zM121.2 165.9l3.5 .6-3.5 .6zM125.6 166.5l3.5-.6v1.2zM162.3 192.8l.6 3.5h-1.2zM161.7 188.8h1.2l-.6 3.5zM46.2 281.4l3.5-.6v1.2zM182.7 280.8l3.5 .6-3.5 .6z"/>
</g>
<text font-size="7" x="289" y="270.6">avas</text>
<g font-size="4.9">
<text x="292.7" y="14.5">17</text>
<text x="177.1" y="38.2" transform="rotate(-19 177.1 38.2)">Ø10</text>
<text x="33.5" y="83.7" transform="rotate(-90 33.5 83.7)">115</text>
<text x="387.4" y="79.7" transform="rotate(89 387.4 79.7)">18.89</text>
<text x="195.8" y="85" transform="rotate(-1 195.8 85)">Ø5</text>
<text x="166.9" y="112.7" transform="rotate(29 166.9 112.7)">Ø78.57</text>
<text x="246.2" y="113.2" transform="rotate(-90 246.2 113.2)">59.68</text>
<text x="50.4" y="159.1" transform="rotate(35 50.4 159.1)">R4</text>
<text x="316.3" y="156.8">100</text>
<text x="133.6" y="165">.9</text>
<text x="160.8" y="183.6" transform="rotate(-90 160.8 183.6)">.5</text>
<text x="289" y="248.5">Kacper Chamera 29.12.2024</text>
<text x="112.2" y="279.9">140</text>
<text x="399.1" y="285.7">1/2</text>
</g>
<g font-size="3.5">
<text x="39" y="8.8">1</text>
<text x="89" y="8.8">2</text>
<text x="139" y="8.8">3</text>
<text x="189" y="8.8">4</text>
<text x="239" y="8.8">5</text>
<text x="289" y="8.8">6</text>
<text x="339" y="8.8">7</text>
<text x="389" y="8.8">8</text>
<text x="16.3" y="30.2">A</text>
<text x="411.3" y="30.2">A</text>
<text x="16.3" y="78">B</text>
<text x="411.3" y="78">B</text>
<text x="16.2" y="125.9">C</text>
<text x="411.2" y="125.9">C</text>
<text x="16.2" y="173.7">D</text>
<text x="411.2" y="173.7">D</text>
<text x="16.3" y="221.6">E</text>
<text x="411.3" y="221.6">E</text>
<text x="16.4" y="269.4">F</text>
<text x="411.4" y="269.4">F</text>
<text x="39" y="290.8">1</text>
<text x="89" y="290.8">2</text>
<text x="139" y="290.8">3</text>
<text x="189" y="290.8">4</text>
<text x="239" y="290.8">5</text>
<text x="289" y="290.8">6</text>
<text x="339" y="290.8">7</text>
<text x="389" y="290.8">8</text>
</g>
<g font-size="2.5">
<text x="231" y="242.9">Dept.</text>
<text x="255" y="242.9">Technical reference</text>
<text x="289" y="242.9">Created by</text>
<text x="350" y="242.9">Approved by</text>
<text x="289" y="252.8">Document type</text>
<text x="350" y="252.8">Document status</text>
<text x="289" y="262.9">Title</text>
<text x="350" y="262.9">DWG No.</text>
<text x="350" y="279.9">Rev.</text>
<text x="360" y="279.9">Date of issue</text>
<text x="396" y="279.9">Sheet</text>
</g>
</svg>
